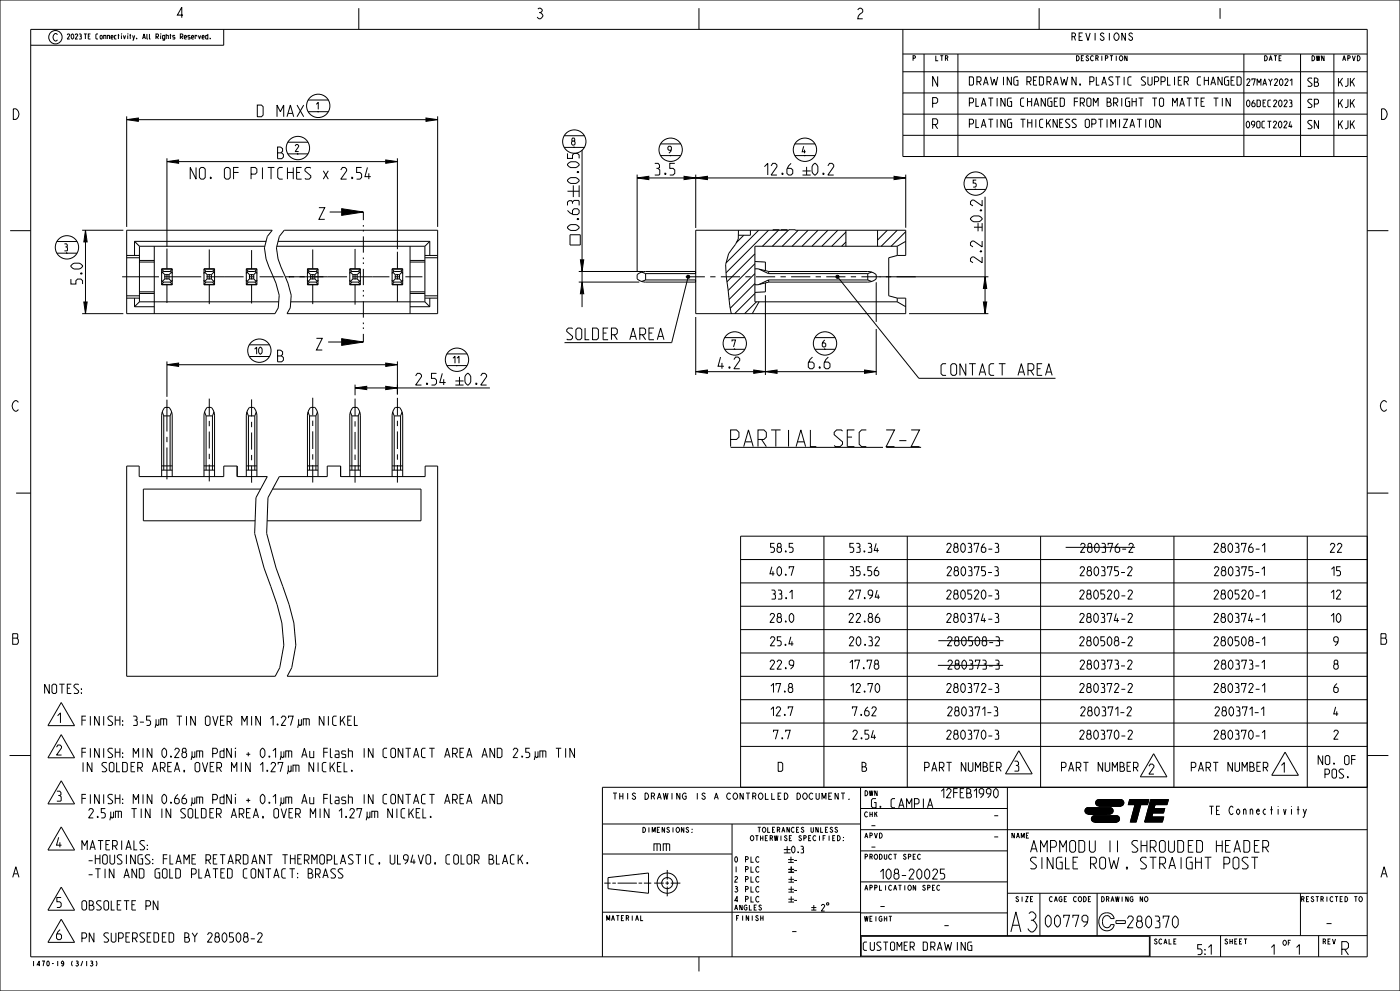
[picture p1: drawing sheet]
<svg xmlns="http://www.w3.org/2000/svg" width="420mm" height="297mm" viewBox="0 0 420 297" stroke-linecap="round" stroke-linejoin="round" font-family="sans-serif">
<g fill="none" stroke="#000" stroke-width=".3">
<path d="M0 0h420v297h-420zM9.2 8.8h401v278h-401zM67.1 8.8v4.8h-57.9M107.6 2.5v6.3M209.7 2.5v6.3M270.9 8.8v38.1h139.3M270.9 16.2h139.3M277.2 16.2v30.7M287.4 16.2v30.7M311.7 2.5v6.3M373.2 16.2v30.7M390.2 16.2v30.7"/>
<path d="M400.2 16.2v30.7M270.9 34.2h139.3M270.9 21.5h139.3M270.9 27.9h139.3M371.1 23h.9l.4 .4v1.8l-.4 .3h-.9zM270.9 40.6h139.3M3 69.1h6.2M38 69h43.7l-1.5 1.9-.9 3.4 .5 3.3 3 7.2 1 3.7-.3 3.8-1 1.7h-44.5zM38 76.6h3.8M38 77.3h3.8M40.4 72.3v4.3M40.4 72.3l1.4 1.5"/>
<path d="M40.4 72.3h39.4M41.8 73.8v16.7M41.8 78.5h4.5M41.8 78.1h4.5M41.8 73.8h37.6M46.3 73.8v20.2M83 73.8h44.5M83.4 72.3h45.5M85.3 69h46v25h-45.2l1-1.7 .3-3.8-1-3.7-3-7.2-.5-3.3 .9-3.4zM95.7 62.2h1.7l-1.7 3.5h1.7M98.9 63.5h3.6M102.5 62.5l6.5 1-6.5 1z"/>
<path d="M109 63.5v2.5M109 67.4v.5M109 68.9v.5M109 70.8v4.9M109 77.2v.5M109 78.6v.5M123 78.5h4.5M123 78.1h4.5M123 73.8v20.2M127.5 77.3h3.8M127.5 73.8v16.7M127.5 76.6h3.8"/>
<path d="M127.5 76.6h.1M128.9 72.3l-1.4 1.5M128.9 72.3v4.3M208.7 69h63v7.6h-2.5l-2.6 .7v11.4l2.6 .6h2.5v4.7h-63zM221.5 69v2.6l-.9 1.6a9.9 9.9 0 0 0-2.7 9.8l.5 3.8a24.4 24.4 0 0 0 1.1 7.2M223.1 70.5l-2.2 2.2M225.1 69v1.5h-3.6M226.5 76.1l-8.4 8.3M226.5 79l-8.1 8.1M226.5 78.4l3.1 .1v2.6M227.6 69l-9.8 9.8M230.6 69l-12.8 12.7"/>
<path d="M231.9 69h1.9M233.5 69l-4.8 4.8M234.3 69h1.9M236.5 69l-4.8 4.8M239.5 69l-4.8 4.8M242.4 69l-4.8 4.8M245.4 69l-4.8 4.8M248.4 69l-4.8 4.8M251.4 69l-4.8 4.8M253.8 69.6l-4.3 4.2M253.8 72.5l-1.3 1.3M253.8 69v4.8"/>
<path d="M263.3 69v4.8M266.2 69l-2.9 2.9M269.2 73.8h-42.7v16.7h42.7M269.2 73.8v2.8M269.2 69l-4.8 4.8M271.7 69.4l-4.4 4.4M271.7 72.3l-2.5 1.5M410.2 69.1h6.3M38 88.7h3.8M40.4 89.3v2.6M40.4 91.9h5.9M41.8 90.5h41.8"/>
<path d="M41.8 90.5l-1.4 1.4M41.8 89.3h-3.8M41.8 88h4.5M41.8 87.5h4.5M48.5 83.9l.2 .5M48.5 80.5h3.2v4.9h-3.2zM48.7 84.4l.4 .1M48.7 81.6l.7 .7M49.1 81.4l-.4 .2-.2 .4M49.1 84.5l-.6 .7h3.2l-.7-.7M49.1 81.4l-.6-.7h3.2l-.7 .7M49.1 84.5h1.9"/>
<path d="M49.1 81.4h1.9M49.4 82.3v1.3M49.4 83.6l-.7 .8M49.4 83.6h1.3M49.4 82.3h1.3M50.7 82.3v1.3M50.7 83.6l.8 .8M51 81.4l.5 .2 .2 .4M51.5 81.6l-.8 .7M51.7 83.9l-.2 .5-.5 .1M61.2 83.9l.2 .5M61.2 80.5h3.2v4.9h-3.2z"/>
<path d="M61.4 84.4l.4 .1M61.4 81.6l.7 .7M61.8 81.4l-.4 .2-.2 .4M61.8 84.5l-.6 .7h3.2l-.7-.7M61.8 84.5h1.9M61.8 81.4h1.9M61.8 81.4l-.6-.7h3.2l-.7 .7M62.1 83.6h1.3M62.1 82.3h1.3M62.1 82.3v1.3M62.1 83.6l-.7 .8M63.4 83.6l.8 .8"/>
<path d="M63.4 82.3v1.3M63.7 81.4l.5 .2 .2 .4M64.2 81.6l-.8 .7M64.4 83.9l-.2 .5-.5 .1M73.9 83.9l.2 .5M73.9 80.5h3.2v4.9h-3.2zM74.1 84.4l.4 .1M74.1 81.6l.7 .7M74.5 81.4l-.4 .2-.2 .4M74.5 84.5l-.6 .7h3.2l-.7-.7M74.5 84.5h1.9M74.5 81.4h1.9"/>
<path d="M74.5 81.4l-.6-.7h3.2l-.7 .7M74.8 83.6h1.3M74.8 82.3h1.3M74.8 83.6l-.7 .8M74.8 82.3v1.3M76.1 83.6l.8 .8M76.1 82.3v1.3M76.4 81.4l.5 .2 .2 .4M76.9 81.6l-.8 .7M77.1 83.9l-.2 .5-.5 .1M87.2 90.5h40.3M92.2 83.9l.2 .5"/>
<path d="M92.2 80.5h3.2v4.9h-3.2zM92.4 84.4l.5 .1M92.4 81.6l.8 .7M92.9 81.4l-.5 .2-.2 .4M92.9 84.5l-.7 .7h3.2l-.6-.7M92.9 84.5h1.9M92.9 81.4h1.9M92.9 81.4l-.7-.7h3.2l-.6 .7M93.2 83.6h1.3M93.2 82.3h1.3M93.2 82.3v1.3M93.2 83.6l-.8 .8"/>
<path d="M94.5 82.3v1.3M94.5 83.6l.7 .8M94.8 81.4l.4 .2 .2 .4M95.2 81.6l-.7 .7M95.4 83.9l-.2 .5-.4 .1M104.9 83.9l.2 .5M104.9 80.5h3.2v4.9h-3.2zM105.1 84.4l.5 .1M105.1 81.6l.8 .7M105.6 81.4l-.5 .2-.2 .4M105.6 84.5l-.7 .7h3.2l-.6-.7M105.6 84.5h1.9"/>
<path d="M105.6 81.4h1.9M105.6 81.4l-.7-.7h3.2l-.6 .7M105.9 83.6h1.3M105.9 82.3h1.3M105.9 82.3v1.3M105.9 83.6l-.8 .8M107.2 82.3v1.3M107.2 83.6l.7 .8M107.5 81.4l.4 .2 .2 .4M107.9 81.6l-.7 .7M108.1 83.9l-.2 .5-.4 .1M109 80.6v4.9"/>
<path d="M109 86.9v.5M109 88.4v.5M109 90.3v4.9M109 96.7v.4M109 98.1v.5M117.6 83.9l.2 .5M117.6 80.5h3.2v4.9h-3.2zM117.8 84.4l.5 .1M117.8 81.6l.8 .7M118.3 81.4l-.5 .2-.2 .4M118.3 84.5l-.7 .7h3.2l-.6-.7M118.3 84.5h1.9"/>
<path d="M118.3 81.4h1.9M118.3 81.4l-.7-.7h3.2l-.6 .7M118.6 83.6h1.3M118.6 82.3h1.3M118.6 83.6l-.8 .8M118.6 82.3v1.3M119.9 83.6l.7 .8M119.9 82.3v1.3M120.2 81.4l.4 .2 .2 .4M120.6 81.6l-.7 .7M120.8 83.9l-.2 .5-.4 .1M123 91.9h5.9"/>
<path d="M123 88h4.5M123 87.5h4.5M127.5 88.7h3.8M127.5 89.3h.1M127.5 90.5l1.4 1.4M127.5 89.3h3.8M128.9 89.3v2.6M192.5 81.6l1.2 .4M193.7 83.9l-1.2 .5M193.7 82v1.9M193.7 83.9h15M193.7 82h15"/>
<path d="M208.7 81.4h-15l-1.4 .2-1.2 .7v1.3l.8 .5 1.3 .4h15.5M208.7 84.5h.1M208.7 81.4v.6M208.7 83.9v.6M208.7 83.9h.1M208.7 82h.1M208.7 81.4h.1M226.5 80.6l1.3 .1M226.5 82l-7.8 7.8M226.5 85l-7.4 7.4M226.5 87.9l-6.1 6.1M226.9 90.5l-3.5 3.5"/>
<path d="M227.7 90.5l-2 3.5M227.8 85.2l-1.3 .1M227.8 80.7l2.8 .7M227.8 80.7l2.7 1.3M229.6 84.8v2.7l-3.1 .1M230.5 83.9l.1 .6M230.5 83.9h29.8M230.5 82h29.8M230.5 83.9l-2.7 1.3M230.6 81.4l-.1 .6M230.6 81.4h29.7l1.4 .2 1.2 .7v1.3l-.8 .5-1.3 .4h-30.2M230.6 84.5l-2.8 .7"/>
<path d="M260.3 83.9l1.2 .5M260.3 82v1.9M261.5 81.6l-1.2 .4M269.2 90.5l2.5 1.4M269.2 89.3v1.2M94.9 101.4h1.8l-1.8 3.5h1.8M98.4 102.5h4.1M102.5 101.5l6.5 1-6.5 1zM109 100.1v2.4M48.5 139.6h3.2M48.7 123.5l.4 1.1M49.1 124.6v16.3"/>
<path d="M49.1 124.6h1.9M51 124.6v16.3M51.5 123.5l-.5 1.1M61.2 139.6h3.2M61.4 123.5l.4 1.1M61.8 124.6v16.3M61.8 124.6h1.9M63.7 124.6v16.3M64.2 123.5l-.5 1.1M71.1 139.7v3.1h9.1l-3.4 6.4-.4 10.7 2.8 10.4 3.9 10.9 1.5 5.5 .5 6.7-1.2 6.7-1.3 2.6h-44.6v-63h3.8v3.1h25.3v-3.1h4.1v3.1M73.9 139.6h3.2M74.1 123.5l.4 1.1"/>
<path d="M74.5 124.6v16.3M74.5 124.6h1.9M76.4 124.6v16.3M76.9 123.5l-.5 1.1M92.2 139.6h3.2M92.4 123.5l.5 1.1M92.9 124.6h1.9M92.9 124.6v16.3M94.8 124.6v16.3M95.2 123.5l-.4 1.1M102.2 139.7v3.1h25.3v-3.1h3.8v63h-45.1l1.3-2.6 1.3-6.7-.6-6.7-1.5-5.5-3.9-10.9-2.8-10.4 .4-10.7 3.4-6.4h14.4v-3.1h4v3.1M104.9 139.6h3.2"/>
<path d="M105.1 123.5l.5 1.1M105.6 124.6h1.9M105.6 124.6v16.3M107.5 124.6v16.3M107.9 123.5l-.4 1.1M117.6 139.6h3.2M117.8 123.5l.5 1.1M118.3 124.6h1.9M118.3 124.6v16.3M120.2 124.6v16.3M120.6 123.5l-.4 1.1M4.8 147.8h4.4"/>
<path d="M48.5 142.8v-18.2l.2-1.3 .7-1.2h1.3l.5 .8 .4 1.3 .1 18.6M48.5 140.9h3.2M61.2 142.8v-18.2l.2-1.3 .7-1.2h1.3l.5 .8 .4 1.3 .1 18.6M61.2 140.9h3.2M73.9 142.8v-18.2l.2-1.3 .7-1.2h1.3l.5 .8 .4 1.3 .1 18.6M73.9 140.9h3.2M78.2 146.6h-35.2v9.5h33.5M81.8 146.6h44.5v9.5h-46.2M92.2 142.8v-18.2l.3-1.3 .7-1.2h1.3l.5 .8 .4 1.3v18.6M92.2 140.9h3.2M104.9 142.8v-18.2l.3-1.3 .7-1.2h1.3l.5 .8 .4 1.3v18.6M104.9 140.9h3.2"/>
<path d="M117.6 142.8v-18.2l.3-1.3 .7-1.2h1.3l.5 .8 .4 1.3v18.6M117.6 140.9h3.2M410.2 147.8h6.3M18.4 210.5l4 7h-8zM2.9 226.4h6.3M18.4 220.2l4 6.9h-8zM18.4 234l4 6.9h-8zM258.2 236v50.8M302.2 236v44.4M329 239.9l.6-.3h6.6a.95 .95 0 0 1 .9 .9 .95 .95 0 0 1-.8 1h-6.7a.95 .95 0 0 1-.8-.5 .95 .95 0 0 1 .2-1.1zM338.9 239.6h5.8l-.4 1.5h-2.1l-1.4 5.3h-1.7l1.4-5.3h-2zM345.2 239.6h5.3l-.4 1.5h-3.6l-3.1 5.3z"/>
<path d="M345.2 239.6h5.3l-.4 1.5h-3.6l-.3 1.2h3.2l-.3 1.3h-3.3l-.3 1.3h3.6l-.4 1.5h-5.3zM410.2 236h-229.5v50.8M410.2 226.4h6.3M18.4 247.8l4 7h-8zM180.7 255.9h38.9M180.8 246.9h77.4M219.6 246.9v39.9M236.4 257.6h1.7M236.4 258.5h1.7M237.3 256.8v1.7M237.4 259.7v1.7M258.2 242.3h44"/>
<path d="M258.2 255h44M258.2 248.7h152M325.8 242.3l.6-.3h6.6a.95 .95 0 0 1 .9 .9 .95 .95 0 0 1-.8 1l-6.7 .1a.95 .95 0 0 1-.8-.6 .95 .95 0 0 1 .2-1.1zM326.4 244l6.7-.1zM327.7 244.7l.7-.2h6.5a.95 .95 0 0 1 1 .8 .95 .95 0 0 1-.9 1l-6.6 .1a.95 .95 0 0 1-.9-.6 .95 .95 0 0 1 .2-1.1zM328.4 246.4l6.6-.1zM329.6 241.5h6.7zM333.1 243.9l-6.7 .1a.95 .95 0 0 1-.9-1 .95 .95 0 0 1 .9-1h6.6a.95 .95 0 0 1 .9 1 .95 .95 0 0 1-.9 1M335 246.4h-6.6a.95 .95 0 0 1-1-1 .95 .95 0 0 1 1-.9h6.5a.95 .95 0 0 1 1 .9 .95 .95 0 0 1-1 1M336.3 241.5h-6.7a.95 .95 0 0 1-.9-.9 .95 .95 0 0 1 .9-1h6.6a.95 .95 0 0 1 .9 1 .95 .95 0 0 1-.9 .9M345.8 243.6l-.3 1.3h3.6l-.4 1.5h-5.3zM346.5 241.1l-.3 1.2h3.2l-.3 1.3h-3.3l-2.4 2.8z"/>
<path d="M18.4 265.9l4 6.9h-8zM18.4 275.5l4 6.9h-8zM180.7 273.4h77.5M181.3 264.7h1.9M182.4 263l12.2-1.4v6.1l-12.2-1.4zM183.7 264.7h1.1M185.3 264.7h5.8M191.6 264.7h1M193.2 264.7h2.2M196.2 264.7h2.9M199.6 264.7h1.1M200.2 260.7v2.9"/>
<path d="M200.2 264.1v1.1M200.2 265.7v2.9M201.2 264.7h2.9M236.5 260.6h1.7M236.5 269.5h1.7M236.5 266.5h1.7M236.5 263.5h1.7M236.5 261.4h1.7M236.5 270.3h1.7M236.5 267.4h1.7M236.5 264.4h1.7M237.4 262.7v1.7"/>
<path d="M237.4 265.7v1.7M237.4 268.6v1.7M243.4 272h1.5M243.4 272.8h1.5M244.1 271.2v1.6M248 270.7l.5-.1 .1 .5-.5 .1zM258.2 273.6h44M258.2 264.3h44M302.2 267.7h108M312 267.7v12.7M329.1 267.7v12.7M330.4 274.2l.9-.5 1.1-.1 .8 .2 .7 .7 .4 .8h-1.1l-.5-.7-.7-.2-.9 .4-.3 .9 .1 1.4 .7 .8h1l.6-.8h1.1l-.3 .9-.7 .6-.8 .3h-.9l-.8-.3-.7-.6-.4-1v-1l.2-1.1z"/>
<path d="M337.6 275.9h-2.8v.9h2.8M209.7 286.8v4.3M258.2 280.4h152M258.4 280.6h86.4v6h-86.4zM291.6 282.3h-.9l-.4 .4v1.8l.4 .3h.9v-1.4h-.6M345 280.4v6.4M366.2 280.4v6.4M395.6 280.4v6.4"/>
<circle cx="16.6" cy="11.2" r="2.01"/>
<circle cx="200.2" cy="264.7" r="3"/>
<circle cx="200.2" cy="264.7" r="1.66"/>
</g>
<path d="M102.5 62.5l6.5 1-6.5 1zM102.5 101.5l6.5 1-6.5 1zM329 239.9l.6-.3h6.6a.95 .95 0 0 1 .9 .9 .95 .95 0 0 1-.8 1h-6.7a.95 .95 0 0 1-.8-.5 .95 .95 0 0 1 .2-1.1zM345.2 239.6h5.3l-.4 1.5h-3.6l-3.1 5.3zM325.8 242.3l.6-.3h6.6a.95 .95 0 0 1 .9 .9 .95 .95 0 0 1-.8 1l-6.7 .1a.95 .95 0 0 1-.8-.6 .95 .95 0 0 1 .2-1.1zM327.7 244.7l.7-.2h6.5a.95 .95 0 0 1 1 .8 .95 .95 0 0 1-.9 1l-6.6 .1a.95 .95 0 0 1-.9-.6 .95 .95 0 0 1 .2-1.1zM338.9 239.6h5.8l-.4 1.5h-2.1l-1.4 5.3h-1.7l1.4-5.3h-2zM345.8 243.6l-.3 1.3h3.6l-.4 1.5h-5.3zM346.5 241.1l-.3 1.2h3.2l-.3 1.3h-3.3l-2.4 2.8z" fill="#000"/>
<!-- layer: DIM_DRIVEN -->
<g fill="#000">
<path d="M38 35.9l3.5-.5v1zM127.8 35.4l3.5 .5-3.5 .5zM50.1 48.4l3.5-.5v1zM115.7 47.9l3.5 .5-3.5 .5zM191.1 53.3l3.5-.5v1zM208.7 53.3l3.5-.5v1zM205.2 52.8l3.5 .5-3.5 .5zM268.2 52.8l3.5 .5-3.5 .5zM25.6 69l.5 3.5h-1zM25.1 90.5h1l-.5 3.5zM174.6 84.5l.5 3.5h-1zM174.1 77.9h1l-.5 3.5z"/>
<path d="M295 90.5h1l-.5 3.5zM295.5 83l.5 3.5h-1zM50.1 109.3l3.5-.5v1zM106.5 116.3l3.5-.5v1zM115.7 108.8l3.5 .5-3.5 .5zM115.7 115.8l3.5 .5-3.5 .5zM208.7 111.4l3.5-.5v1zM229.6 111.4l3.5-.5v1zM226.1 110.9l3.5 .5-3.5 .5zM259.4 110.9l3.5 .5-3.5 .5z"/>
</g>
<g fill="none" stroke="#000" stroke-width=".3">
<path d="M38 35.9l3.5-.5v1zM38 34.9v33.1M41.5 35.9h86.3M127.8 35.4l3.5 .5-3.5 .5zM131.3 34.9v33.1M50.1 48.4l3.5-.5v1zM50.1 47.4v26.5M53.6 48.4h62.1M115.7 47.9l3.5 .5-3.5 .5zM119.2 47.4v27.3M174.6 45v32.9M191.1 53.3l3.5-.5v1z"/>
<path d="M191.1 52.3v29M194.6 53.3h10.6M205.2 52.8l3.5 .5-3.5 .5zM208.7 53.3l3.5-.5v1zM208.7 52.3v16M212.2 53.3h56M240.8 51.2h2.4M240.8 52.5h2.4M242 50v2.5M268.2 52.8l3.5 .5-3.5 .5zM271.7 52.3v16M295.5 59v24"/>
<path d="M24.6 69h12.4M25.6 69l.5 3.5h-1zM25.6 72.5v18M174.1 77.9h1l-.5 3.5zM292.2 68.1h2.4M293.4 66.9v2.4M294.6 66.9v2.4M24.6 94h12.4M25.1 90.5h1l-.5 3.5zM173.6 84.5h18.2M173.6 81.4h19.3M174.6 84.5l.5 3.5h-1z"/>
<path d="M174.6 81.4v3.1M174.6 88v4M208.7 95v17.4M229.6 88.5v23.9M262.9 84.6v11.9M262.9 98.6v13.8M263.9 83h32.6M272.7 94h23.8M295 90.5h1l-.5 3.5zM295.5 83l.5 3.5h-1zM295.5 86.5v4M50.1 109.3l3.5-.5v1z"/>
<path d="M50.1 108.3v10.6M53.6 109.3h62.1M106.5 116.3l3.5-.5v1zM106.5 115.3v3.2M110 116.3h5.7M115.7 108.8l3.5 .5-3.5 .5zM115.7 115.8l3.5 .5-3.5 .5zM119.2 108.3v9.9M119.2 116.3h27.8M136.6 114.2h2.5M136.6 115.4h2.5M137.8 112.9v2.5"/>
<path d="M208.7 111.4l3.5-.5v1zM212.2 111.4h13.9M226.1 110.9l3.5 .5-3.5 .5zM229.6 111.4l3.5-.5v1zM233.1 111.4h26.3M259.4 110.9l3.5 .5-3.5 .5z"/>
</g>
<!-- layer: DRAFT_ENTITY -->
<path d="M319.7 164h20.8M281.4 199.4h19.5M281.5 192h19.6M390.1 267.7v12.7" fill="none" stroke="#000" stroke-width=".3"/>
<!-- layer: DTM_AXIS -->
<g fill="none" stroke="#000" stroke-width=".3">
<path d="M50.1 74.5v6.1M62.8 74.8v5.8M75.5 75v5.6M93.8 74.8v5.8M106.5 74.6v6M119.2 75.4v5.2M36.6 83h11.1M49.3 83h11.1M50.1 82.2v1.6M50.1 85.3v5.5M62 83h11.1M62.8 82.2v1.6"/>
<path d="M62.8 85.3v5.8M74.7 83h1.6M75.5 82.2v1.6M75.5 85.3v5.6M77.9 83h7.2M85.6 83h18.5M86.7 83h.1M93.8 82.2v1.6M93.8 85.3v5.8M105.7 83h11.1M106.5 82.2v1.6M106.5 85.3v6"/>
<path d="M118.4 83h1.6M119.2 82.2v1.6M119.2 85.3v5.2M121.6 83h5.1M205.7 83h5.8M213.1 83h1.6M216.3 83h5.7M223.6 83h1.6M226.8 83h5.8M234.2 83h1.5M237.3 83h5.8M244.7 83h1.6"/>
<path d="M247.9 83h5.7M255.2 83h1.6M258.4 83h5.8M265.8 83h1.6M269 83h5.7M50.1 119.8v9.5M62.8 119.5v5M75.5 119.7v5.1M93.8 119.2v5.3M106.5 119.5v5.2M119.2 119.2v5.3M50.1 130.9v1.6"/>
<path d="M50.1 134.1v9.6M62.8 126.1v1.6M62.8 129.3v5.1M62.8 136v1.6M62.8 139.2v5.1M75.5 126.4v1.6M75.5 129.6v5.1M75.5 136.3v1.6M75.5 139.5v5.2M93.8 126.1v1.6M93.8 129.3v5.3M93.8 136.1v1.6"/>
<path d="M93.8 139.3v5.3M106.5 126.3v1.6M106.5 129.4v5.3M106.5 136.2v1.6M106.5 139.4v5.2M119.2 126.1v1.6M119.2 129.3v5.3M119.2 136.2v1.6M119.2 139.4v5.2"/>
</g>
<!-- layer: DWG_TABLE -->
<g fill="none" stroke="#000" stroke-width=".3">
<path d="M222.2 160.7h188v75.2h-188zM222.2 167.7h188M222.2 174.7h188M247.2 160.7v75.2M272.2 160.7v75.2M312.2 160.7v75.2M352.2 160.7v75.2M392.2 160.7v75.2M222.2 181.7h188M222.2 188.7h188M222.2 195.7h188M222.2 202.7h188"/>
<path d="M222.2 209.7h188M222.2 216.7h188M222.2 223.7h188"/>
</g>
<!-- layer: IDENTIFIERS -->
<g fill="none" stroke="#000" stroke-width=".3">
<path d="M92.4 30h6.1M92.4 33.5h6.1M86.3 42.6h6.1M86.3 46.1h6.1M169.3 40.7h6M169.3 44.2h6M198.2 43.1h6M198.2 46.6h6M238.5 43.1h6M238.5 46.6h6M289.7 53.3h6M289.7 56.8h6"/>
<path d="M17.1 72.4h6M17.1 75.9h6M74.8 103.3h6M74.8 106.8h6M134.1 106.1h6M134.1 109.6h6M217.4 101.2h6.1M217.4 104.7h6.1M244.5 101.2h6M244.5 104.7h6"/>
<circle cx="95.5" cy="31.7" r="3.5"/>
<circle cx="89.4" cy="44.4" r="3.5"/>
<circle cx="172.3" cy="42.4" r="3.5"/>
<circle cx="201.2" cy="44.9" r="3.5"/>
<circle cx="241.5" cy="44.9" r="3.5"/>
<circle cx="292.7" cy="55" r="3.5"/>
<circle cx="20.1" cy="74.1" r="3.5"/>
<circle cx="77.8" cy="105.1" r="3.5"/>
<circle cx="137.1" cy="107.8" r="3.5"/>
<circle cx="220.4" cy="102.9" r="3.5"/>
<circle cx="247.5" cy="102.9" r="3.5"/>
</g>
<!-- layer: NOTE -->
<path d="M206 82.7l.3-.2 .5 .1 .1 .4-.1 .3-.5 .1-.3-.2zM206.3 83.4l-4.8 19.3h-32.1M250.8 82.7l.3-.2 .5 .1 .1 .4-.1 .3-.5 .1-.3-.2zM251.6 83.3l24 30.1h41M219.2 134.1h45.7M265.8 134.1h10.5" fill="none" stroke="#000" stroke-width=".3"/>
<path d="M206 82.7l.3-.2 .5 .1 .1 .4-.1 .3-.5 .1-.3-.2zM250.8 82.7l.3-.2 .5 .1 .1 .4-.1 .3-.5 .1-.3-.2z" fill="#000"/>
<!-- layer: SYMBOL -->
<path d="M171 70.4h3.1v3h-3.1zM305.7 225l4 6.9h-8zM346.1 225.9l4 6.9h-8zM385.5 225.4l4 7h-8z" fill="none" stroke="#000" stroke-width=".3"/>
<text font-size="7.8" x="302.4" y="279.3">A3</text>
<text font-size="6.5" x="218.6" y="133.8">PARTIAL SEC Z-Z</text>
<text font-size="5.2" x="402.5" y="286.2">R</text>
<g font-size="4.6">
<text x="77.2" y="35">D MAX</text>
<text x="83.3" y="47.6">B</text>
<text x="57.1" y="53.7">NO. OF PITCHES x 2.54</text>
<text x="196.4" y="52.5">3.5</text>
<text x="229.3" y="52.5">12.6</text>
<text x="243.6" y="52.5">0.2</text>
<text x="173.7" y="69.1" transform="rotate(-90 173.7 69.1)">0.63± 0.05</text>
<text x="294.6" y="66.5" transform="rotate(-90 294.6 66.5)">0.2</text>
<text x="294.6" y="78.7" transform="rotate(-90 294.6 78.7)">2.2</text>
<text x="24.8" y="85.1" transform="rotate(-90 24.8 85.1)">5.0</text>
<text x="169.4" y="101.8">SOLDER AREA</text>
<text x="83.3" y="108.4">B</text>
<text x="215.4" y="110.5">4.2</text>
<text x="242.5" y="110.5">6.6</text>
<text x="281.6" y="112.5">CONTACT AREA</text>
<text x="124.7" y="115.4">2.54</text>
<text x="139.5" y="115.4">0.2</text>
<text x="308.5" y="255.4">AMPMODU II SHROUDED HEADER</text>
<text x="308.5" y="260.4">SINGLE ROW, STRAIGHT POST</text>
<text x="313.6" y="277.8">00779</text>
<text x="338.2" y="278">280370</text>
<text x="398" y="278">-</text>
</g>
<g font-size="4.1">
<text x="52.5" y="5.3">4</text>
<text x="160.4" y="5.6">3</text>
<text x="256.6" y="5.6">2</text>
<text x="364.5" y="5.6">1</text>
<text x="3.2" y="35.8">D</text>
<text x="413.7" y="35.8">D</text>
<text x="3.2" y="123.2">C</text>
<text x="413.7" y="123.2">C</text>
<text x="3.2" y="193.1">B</text>
<text x="413.7" y="193.1">B</text>
<text x="3.2" y="262.9">A</text>
<text x="413.7" y="262.9">A</text>
</g>
<g font-size="3.9">
<text x="279.8" y="25.9">N</text>
<text x="279.8" y="32.2">P</text>
<text x="279.8" y="38.6">R</text>
<text x="17.3" y="216.7">1</text>
<text x="17" y="226.3">2</text>
<text x="304.3" y="231.1">3</text>
<text x="344.7" y="232">2</text>
<text x="384.4" y="231.5">1</text>
<text x="17.1" y="240.1">3</text>
<text x="17" y="253.9">4</text>
<text x="196.2" y="255">mm</text>
<text x="264.1" y="263.5">108-20025</text>
<text x="17.1" y="272">5</text>
<text x="264.1" y="272.8">-</text>
<text x="17" y="281.6">6</text>
<text x="237.1" y="280.3">-</text>
<text x="283.3" y="278.5">-</text>
<text x="358.7" y="286.1">5:1</text>
<text x="381.4" y="286.1">1</text>
<text x="388.4" y="286.1">1</text>
</g>
<g font-size="3.6">
<text x="12.9" y="207.8">NOTES:</text>
<text x="24.6" y="217.4">FINISH: 3-5µm TIN OVER MIN 1.27µm NICKEL</text>
<text x="24.6" y="227">FINISH: MIN 0.28µm PdNi + 0.1µm Au Flash IN CONTACT AREA AND 2.5µm TIN</text>
<text x="23.8" y="231.3">IN SOLDER AREA, OVER MIN 1.27µm NICKEL.</text>
<text x="282.4" y="239.1">12FEB1990</text>
<text x="24.6" y="240.9">FINISH: MIN 0.66µm PdNi + 0.1µm Au Flash IN CONTACT AREA AND</text>
<text x="26" y="245.1">2.5µm TIN IN SOLDER AREA, OVER MIN 1.27µm NICKEL.</text>
<text x="261.4" y="242.1">G. CAMPIA</text>
<text x="298.3" y="245.5">-</text>
<text x="261.4" y="248.4">-</text>
<text x="298.3" y="251.8">-</text>
<text x="24.6" y="254.7">MATERIALS:</text>
<text x="261.4" y="254.9">-</text>
<text x="26" y="259">-HOUSINGS: FLAME RETARDANT THERMOPLASTIC, UL94VO, COLOR BLACK.</text>
<text x="26" y="263.2">-TIN AND GOLD PLATED CONTACT: BRASS</text>
<text x="24.6" y="272.7">OBSOLETE PN</text>
<text x="24.6" y="282.4">PN SUPERSEDED BY 280508-2</text>
</g>
<g font-size="3.5">
<text x="230.5" y="165.5">58.5</text>
<text x="254.4" y="165.5">53.34</text>
<text x="283.8" y="165.5">280376-3</text>
<text x="323.8" y="165.5">280376-2</text>
<text x="363.8" y="165.5">280376-1</text>
<text x="399.1" y="165.5">22</text>
<text x="230.5" y="172.5">40.7</text>
<text x="254.4" y="172.5">35.56</text>
<text x="283.8" y="172.5">280375-3</text>
<text x="323.8" y="172.5">280375-2</text>
<text x="363.8" y="172.5">280375-1</text>
<text x="399.1" y="172.5">15</text>
<text x="230.5" y="179.5">33.1</text>
<text x="254.4" y="179.5">27.94</text>
<text x="283.8" y="179.5">280520-3</text>
<text x="323.8" y="179.5">280520-2</text>
<text x="363.8" y="179.5">280520-1</text>
<text x="399.1" y="179.5">12</text>
<text x="230.5" y="186.5">28.0</text>
<text x="254.4" y="186.5">22.86</text>
<text x="283.8" y="186.5">280374-3</text>
<text x="323.8" y="186.5">280374-2</text>
<text x="363.8" y="186.5">280374-1</text>
<text x="399.1" y="186.5">10</text>
<text x="230.5" y="193.5">25.4</text>
<text x="254.4" y="193.5">20.32</text>
<text x="283.8" y="193.5">280508-3</text>
<text x="323.8" y="193.5">280508-2</text>
<text x="363.8" y="193.5">280508-1</text>
<text x="400.1" y="193.5">9</text>
<text x="230.5" y="200.5">22.9</text>
<text x="254.4" y="200.5">17.78</text>
<text x="283.8" y="200.5">280373-3</text>
<text x="323.8" y="200.5">280373-2</text>
<text x="363.8" y="200.5">280373-1</text>
<text x="400.1" y="200.5">8</text>
<text x="230.5" y="207.5">17.8</text>
<text x="254.4" y="207.5">12.70</text>
<text x="283.8" y="207.5">280372-3</text>
<text x="323.8" y="207.5">280372-2</text>
<text x="363.8" y="207.5">280372-1</text>
<text x="400.1" y="207.5">6</text>
<text x="230.5" y="214.5">12.7</text>
<text x="255.5" y="214.5">7.62</text>
<text x="283.8" y="214.5">280371-3</text>
<text x="323.8" y="214.5">280371-2</text>
<text x="363.8" y="214.5">280371-1</text>
<text x="400.1" y="214.5">4</text>
<text x="231.5" y="221.5">7.7</text>
<text x="255.5" y="221.5">2.54</text>
<text x="283.8" y="221.5">280370-3</text>
<text x="323.8" y="221.5">280370-2</text>
<text x="363.8" y="221.5">280370-1</text>
<text x="400.1" y="221.5">2</text>
<text x="233.6" y="231.2">D</text>
<text x="258.6" y="231.2">B</text>
<text x="277.4" y="231.2">PART NUMBER</text>
<text x="318.5" y="231.2">PART NUMBER</text>
<text x="357.4" y="231.2">PART NUMBER</text>
<text x="394.9" y="229.1">NO. OF</text>
<text x="397" y="233.2">POS.</text>
</g>
<g font-size="3.3">
<text x="290.8" y="25.5">DRAWING REDRAWN, PLASTIC SUPPLIER CHANGED</text>
<text x="392.3" y="25.9">SB</text>
<text x="401.5" y="25.9">KJK</text>
<text x="290.8" y="31.9">PLATING CHANGED FROM BRIGHT TO MATTE TIN</text>
<text x="392.3" y="32.2">SP</text>
<text x="401.5" y="32.2">KJK</text>
<text x="290.8" y="38.2">PLATING THICKNESS OPTIMIZATION</text>
<text x="392.3" y="38.6">SN</text>
<text x="401.5" y="38.6">KJK</text>
<text x="362.4" y="244.1">TE Connectivity</text>
<text x="259" y="284.8">CUSTOMER DRAWING</text>
</g>
<g font-size="2.9">
<text x="15.6" y="12.3">C</text>
<text x="321.1" y="12.1">REVISIONS</text>
</g>
<g font-size="2.7">
<text x="94.9" y="32.8">1</text>
<text x="88.5" y="45.4">2</text>
<text x="171.5" y="43.5">8</text>
<text x="200.4" y="45.9">9</text>
<text x="240.7" y="45.9">4</text>
<text x="292" y="56.1">5</text>
<text x="19.3" y="75.2">3</text>
<text x="76.4" y="106.1">10</text>
<text x="219.6" y="104">7</text>
<text x="246.7" y="104">6</text>
<text x="135.9" y="108.9">11</text>
</g>
<g font-size="2.6">
<text x="374" y="25.6">27MAY2021</text>
<text x="374" y="32">06DEC2023</text>
<text x="373.9" y="38.3">09OCT2024</text>
<text x="234.8" y="255.6">± 0.3</text>
<text x="238.2" y="258.6">-</text>
<text x="238.2" y="261.6">-</text>
<text x="238.2" y="264.6">-</text>
<text x="238.2" y="267.6">-</text>
<text x="238.2" y="270.6">-</text>
<text x="246.4" y="273.1">2</text>
</g>
<g font-size="2.5">
<text x="184.4" y="239.6">THIS</text>
<text x="193.7" y="239.6">DRAWING</text>
<text x="208.5" y="239.6">IS</text>
<text x="214.1" y="239.6">A</text>
<text x="217.8" y="239.6">CONTROLLED</text>
<text x="238.2" y="239.6">DOCUMENT.</text>
</g>
<g font-size="2.2">
<text x="220" y="258.4">0</text>
<text x="220" y="261.4">1</text>
<text x="223.2" y="258.4">PLC</text>
<text x="223.2" y="261.4">PLC</text>
<text x="220" y="264.4">2</text>
<text x="220" y="267.4">3</text>
<text x="223.2" y="264.4">PLC</text>
<text x="223.2" y="267.4">PLC</text>
<text x="220" y="270.3">4</text>
<text x="223.2" y="270.3">PLC</text>
</g>
<g font-size="2">
<text x="19.9" y="11.7">2023TE Connectivity. All Rights Reserved.</text>
<text x="273.6" y="18.2">P</text>
<text x="280.4" y="18.2">LTR</text>
<text x="322.6" y="18.2">DESCRIPTION</text>
<text x="379" y="18.2">DATE</text>
<text x="393.2" y="18.2">DWN</text>
<text x="402.5" y="18.2">APVD</text>
<text x="259.2" y="238.5">DWN</text>
<text x="259.2" y="244.8">CHK</text>
<text x="192.5" y="249.5">DIMENSIONS:</text>
<text x="224.9" y="252">OTHERWISE</text>
<text x="227.1" y="249.5">TOLERANCES</text>
<text x="239" y="252">SPECIFIED:</text>
<text x="242.5" y="249.5">UNLESS</text>
<text x="259.2" y="251.2">APVD</text>
<text x="303.2" y="251.2">NAME</text>
<text x="259.2" y="257.5">PRODUCT</text>
<text x="270.4" y="257.5">SPEC</text>
<text x="259.2" y="266.8">APPLICATION</text>
<text x="276.1" y="266.8">SPEC</text>
<text x="181.7" y="275.9">MATERIAL</text>
<text x="220.1" y="272.8">ANGLES</text>
<text x="220.6" y="275.9">FINISH</text>
<text x="304.5" y="270.2">SIZE</text>
<text x="314.6" y="270.2">CAGE</text>
<text x="321.6" y="270.2">CODE</text>
<text x="330.1" y="270.2">DRAWING</text>
<text x="341.4" y="270.2">NO</text>
<text x="390.1" y="270.2">RESTRICTED</text>
<text x="405.6" y="270.2">TO</text>
<text x="259.2" y="276.1">WEIGHT</text>
<text x="346" y="282.9">SCALE</text>
<text x="367.2" y="282.9">SHEET</text>
<text x="384.7" y="283.3">OF</text>
<text x="396.6" y="282.9">REV</text>
<text x="9.3" y="289.5">1470-19</text>
<text x="20.6" y="289.5">(3/13)</text>
</g>
</svg>
